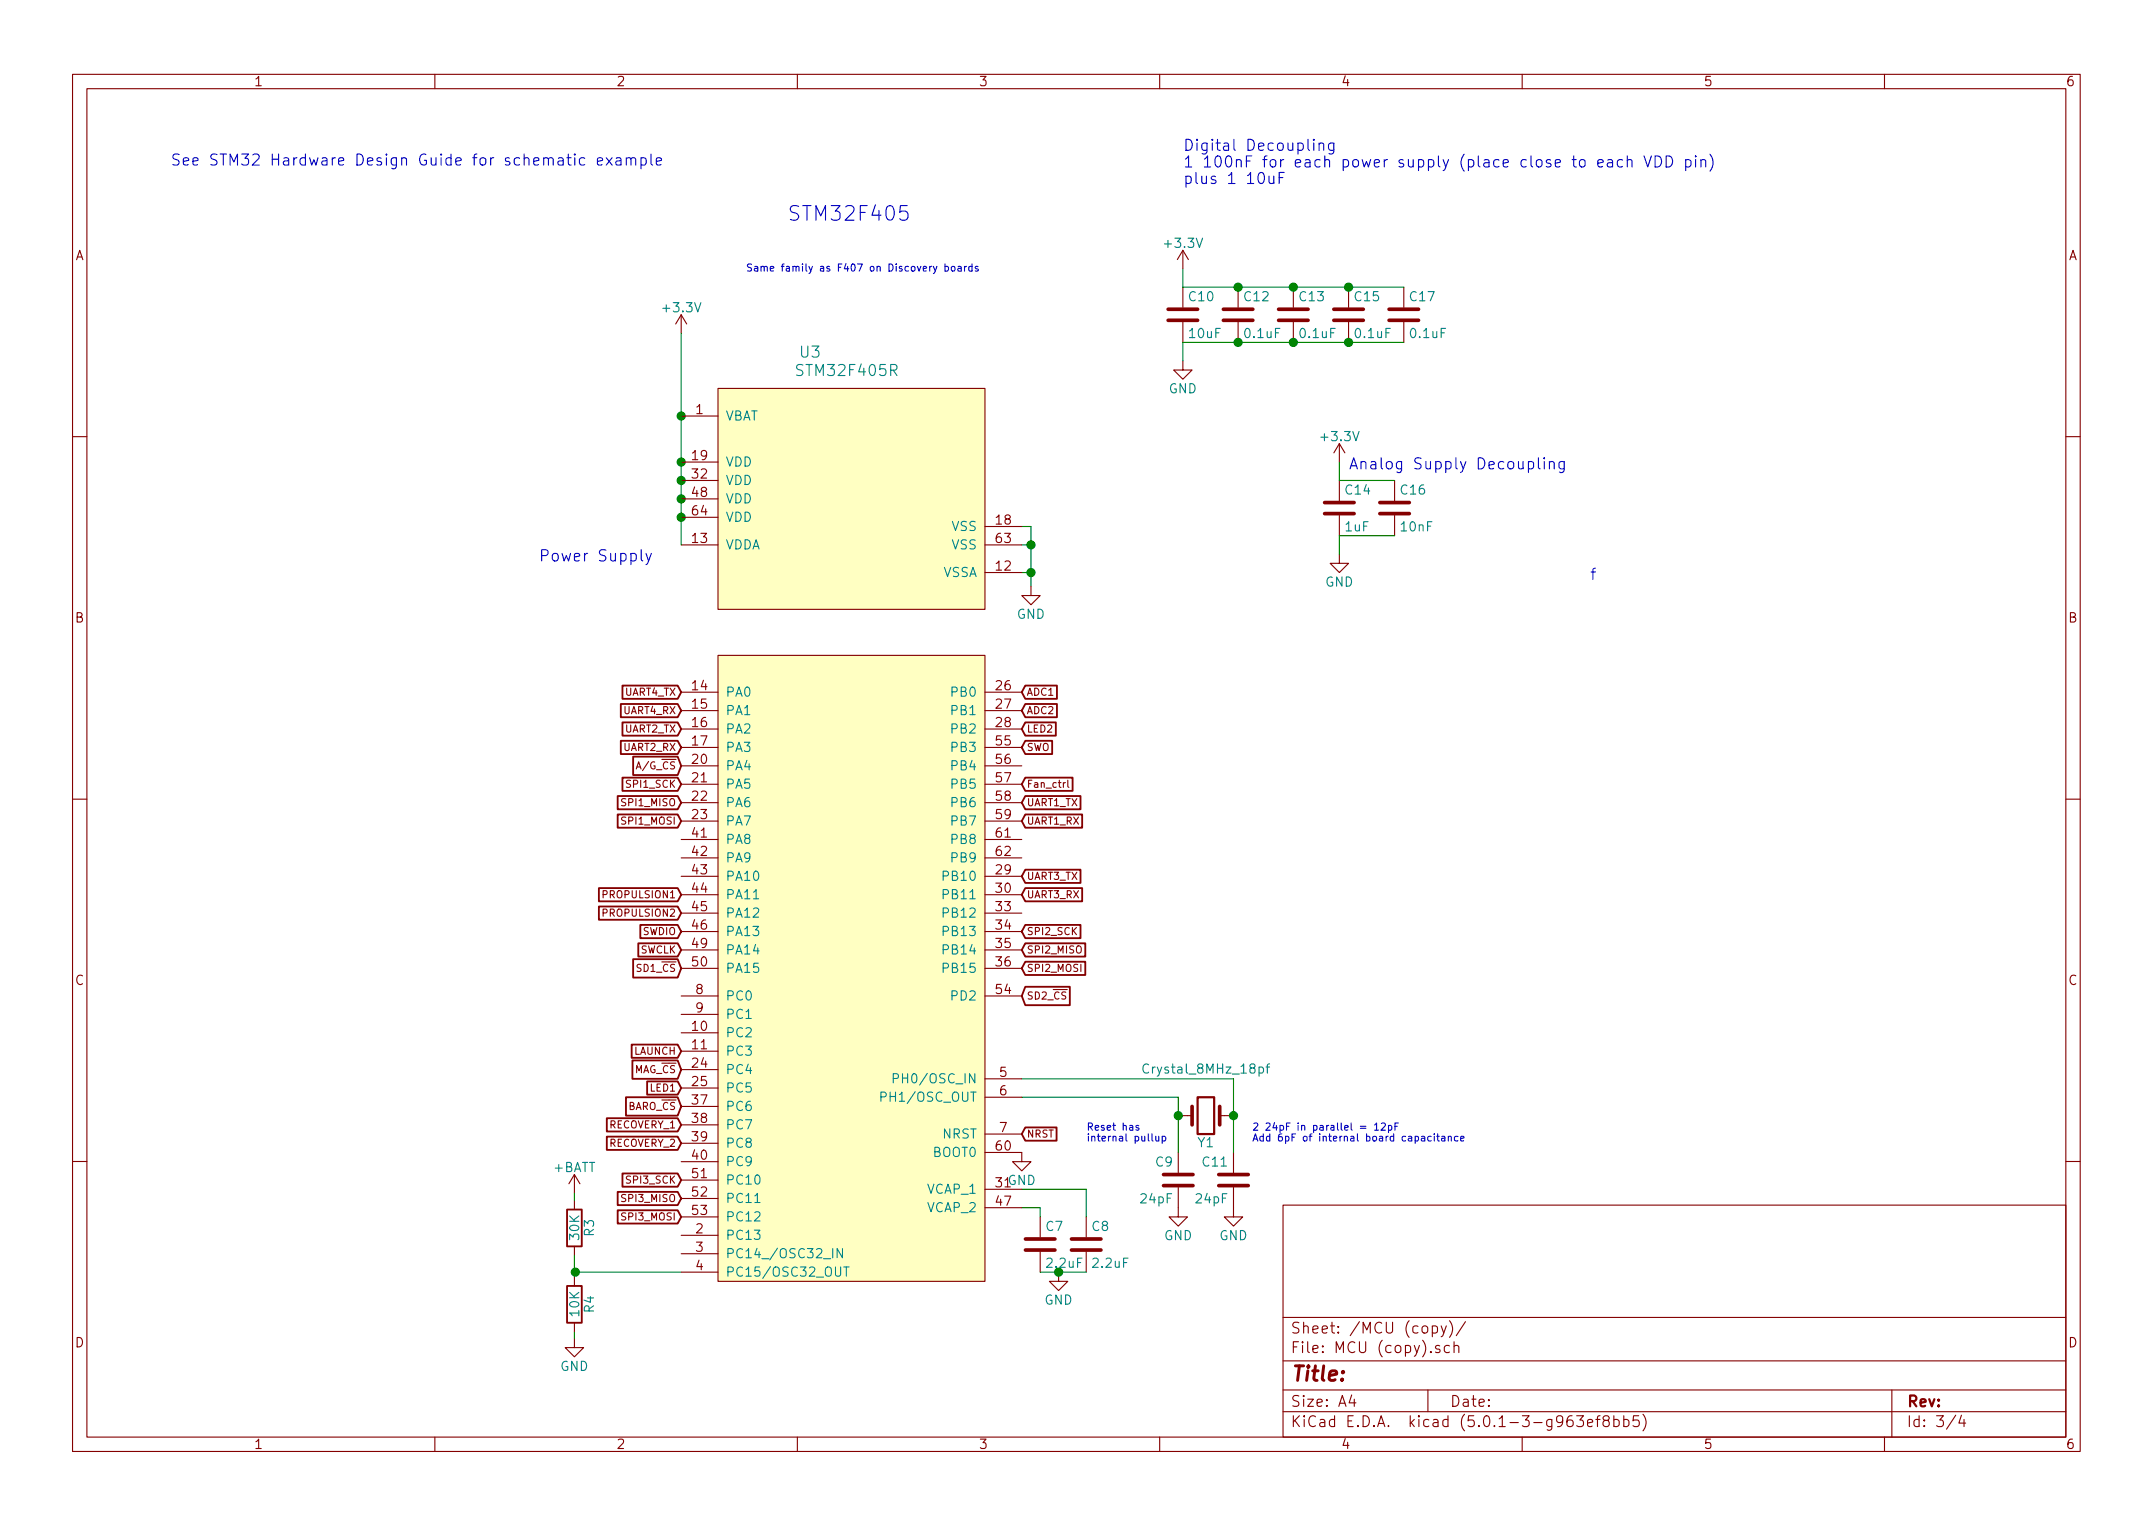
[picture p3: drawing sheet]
<svg xmlns="http://www.w3.org/2000/svg" width="297mm" height="210mm" viewBox="0 0 297 210" stroke-linecap="round" stroke-linejoin="round" font-family="sans-serif">
<g fill="none" stroke="#840000" stroke-width=".15">
<path d="M10 10.3h277v189.9h-277zM12 12.2h273v186.1h-273zM60 10.3v1.9M110 10.3v1.9M160 10.3v1.9M210 10.3v1.9M260 10.3v1.9M163.2 34.5v2.6M163.2 39.6v2.8M163.2 34.5l-.8 1.3M163.2 34.5l.8 1.3M170.8 39.6v2.8"/>
<path d="M178.4 39.6v2.8M186.1 39.6v2.8M193.7 39.6v2.8M94 43.4l-.8 1.3M94 43.4v2.6M94 43.4l.7 1.3M94 57.4h5.1M99.1 53.6h36.8v30.5h-36.8zM163.2 49.8v1.2h1.3l-1.3 1.3-1.3-1.3h1.3M163.2 44.4v2.8M170.8 44.4v2.8M178.4 44.4v2.8"/>
<path d="M186.1 44.4v2.8M193.7 44.4v2.8M10 60.2h2M94 75.2h5.1M94 63.7h5.1M94 66.3h5.1M94 68.8h5.1M94 71.4h5.1M135.9 79h5.1M135.9 75.2h5.1M135.9 72.6h5.1M184.8 76.4v1.3h1.3l-1.3 1.3-1.3-1.3h1.3"/>
<path d="M184.8 61.2v2.5M184.8 66.3v2.8M184.8 71.1v2.8M184.8 61.2l-.8 1.3M184.8 61.2l.7 1.3M192.4 66.3v2.8M192.4 71.1v2.8M285 60.2h2M94 95.5h5.1M94 98h5.1M99.1 90.4h36.8v86.4h-36.8zM135.9 95.5h5.1"/>
<path d="M135.9 98h5.1M142.2 80.9v1.3h1.3l-1.3 1.2-1.2-1.2h1.2M10 110.3h2M94 100.6h5.1M94 103.1h5.1M94 105.7h5.1M94 108.2h5.1M94 110.7h5.1M94 113.3h5.1M94 115.8h5.1M94 118.4h5.1M135.9 100.6h5.1"/>
<path d="M135.9 103.1h5.1M135.9 105.7h5.1M135.9 108.2h5.1M135.9 110.7h5.1M135.9 113.3h5.1M135.9 115.8h5.1M135.9 118.4h5.1M147 108l-.3 .2M147.3 107.6v.9l.2 .1M285 110.3h2M94 120.9h5.1M94 123.4h5.1"/>
<path d="M94 126h5.1M94 128.5h5.1M94 131.1h5.1M94 133.6h5.1M94 137.4h5.1M94 139.9h5.1M135.9 120.9h5.1M135.9 123.4h5.1M135.9 126h5.1M135.9 128.5h5.1M135.9 131.1h5.1M135.9 133.6h5.1"/>
<path d="M135.9 137.4h5.1M94 142.5h5.1M94 145h5.1M94 147.6h5.1M94 150.1h5.1M94 152.6h5.1M94 155.2h5.1M94 157.7h5.1M135.9 159h5.1v1.3h1.2l-1.2 1.2-1.3-1.2h1.3M135.9 148.8h5.1M135.9 151.4h5.1M135.9 156.5h5.1"/>
<path d="M162.6 153.9h1.9M162.6 159v2.8M168.3 153.9h1.9M170.2 159v2.8M10 160.2h2M79.2 162v2.6M79.2 165.6v1.3M79.2 172v1.2M79.2 176.1v1.3M79.2 162l-.7 1.3M79.2 162l.8 1.3M94 170.4h5.1"/>
<path d="M94 173h5.1M94 175.5h5.1M94 160.3h5.1M94 162.8h5.1M94 165.3h5.1M94 167.9h5.1M135.9 164.1h5.1M135.9 166.6h5.1M143.5 167.9v2.8M143.5 172.7v2.8M146 175.5v1.3h1.3l-1.3 1.2-1.2-1.2h1.2M149.9 167.9v2.8"/>
<path d="M149.9 172.7v2.8M162.6 163.8v4.1h-1.3l1.3 1.3 1.2-1.3h-1.2M170.2 163.8v4.1h-1.3l1.3 1.3 1.2-1.3h-1.2M177 166.3h108v32h-108zM285 160.2h2M60 198.3v1.9M79.2 184.7v1.2h1.3l-1.3 1.3-1.2-1.3h1.2M79.2 182.5v1.3M110 198.3v1.9M160 198.3v1.9M177 194.8h108M177 191.8h108"/>
<path d="M177 187.8h108M177 181.8h108M186.5 192.5l-.4 1h1M186.8 193v1M197 191.8v3M197.6 183a.53 .53 0 0 1 .7 .1v.7a.53 .53 0 0 1-.7 0M198.6 185.7a.37 .37 0 0 0-.6 .1v.1a.54 .54 0 0 0 .6 .3v.3l-.1 .1-.5-.1M198.8 182.9l.4 1M199.5 182.9l-.4 1.4-.3 .1M200 185.7a.48 .48 0 0 0-.7 0v.2v.6a.48 .48 0 0 0 .7 0M200 182.2a1.71 1.71 0 0 1 0 2.3M200.6 185.7a.41 .41 0 0 1 .7 .1v.8"/>
<path d="M200.6 185.1v1.5M202.2 182.3l-1.3 2M210 198.3v1.9M217.5 195.3h1l-.5 .6a.39 .39 0 0 1 .5 .3v.3l-.2 .2-.5 .1-.3-.1M219 196.3l.7-.1v-.3l-.4-.1-.3 .2 .1 .7 .2 .1 .4-.1M220.2 195.8h.6M220.8 195.3l-.4 .1v.1v1.3M221.5 196l-.3-.2v-.2a.48 .48 0 0 1 .7-.2l.1 .2-.1 .3-.6 .1a.48 .48 0 0 0-.1 .7 .51 .51 0 0 0 .7 0 .48 .48 0 0 0-.2-.7M222.7 195.9a.48 .48 0 0 1 .7 .2v.4a.48 .48 0 0 1-.7 .2M222.7 195.3v1.5M224 195.9l.5-.1 .2 .3v.6l-.2 .1-.5-.1M224 195.3v1.5"/>
<path d="M226.1 195.3h-.7l-.1 .7a.65 .65 0 0 1 .7 0 .61 .61 0 0 1 .1 .7h-.1a.61 .61 0 0 1-.7 0M226.7 195.1a1.71 1.71 0 0 1 0 2.3M260 198.3v1.9M261 191.8v6.5M269.8 195.2l-1.2 2M270.6 195.2l-.3 1.1h.9M271 195.8v1"/>
</g>
<g fill="none" stroke="#840000" stroke-width=".51">
<path d="M161.2 44.2h4M161.2 42.7h4M168.8 44.2h4M168.8 42.7h4M176.4 44.2h4.1M176.4 42.7h4.1M184 44.2h4.1M184 42.7h4.1M191.6 44.2h4.1M191.6 42.7h4.1M182.8 70.9h4M182.8 69.3h4"/>
<path d="M190.4 70.9h4M190.4 69.3h4M164.5 152.6v2.6M168.3 152.6v2.6M141.5 172.5h4M141.5 170.9h4M147.8 172.5h4.1M147.8 170.9h4.1M160.5 163.6h4.1M160.5 162h4.1M168.1 163.6h4.1M168.1 162h4.1"/>
</g>
<path d="M165.2 151.4h2.3v5.1h-2.3z" fill="none" stroke="#840000" stroke-width=".3"/>
<path d="M104 124h.7M121.5 151.3h.6a.34 .34 0 0 0 .2-.4 .34 .34 0 0 0-.3-.2h-.5v1.2M123.2 148.8l.7-.1 .1-.1-.1-.3-.2-.2h-.5v1.3M158.5 146.9a.51 .51 0 0 0-.7 0 .51 .51 0 0 0-.1 .6 .46 .46 0 0 0 .2 .5 .46 .46 0 0 0 .6-.1M174.7 147.2h.5M175.2 146.8l-.3 .2v1.1M104.1 165.9h.8M116.2 172.3v1.2l-.7-1.2v1.2M116.4 174.8h.7M116.8 174.8v1.3" fill="none" stroke="#008484" stroke-width=".15"/>
<g fill="none" stroke="#0000c2" stroke-width=".15">
<path d="M181.3 19.2l-.1 .1h.1v-.1v.1M181.3 19.7v1M182 19.9a.38 .38 0 0 1 .6 0v.8M182 19.7v1M184 19.7v1.2a.42 .42 0 0 1-.6 .3M184 19.8a.48 .48 0 0 0-.7 .2l.1 .6a.48 .48 0 0 0 .6 .1M80.7 21.8a.48 .48 0 0 0-.8 .2l.1 .6a.48 .48 0 0 0 .7 .1M82.4 22.3l.7-.2v-.3h-.5l-.2 .2 .1 .7 .1 .1 .5-.1M83.6 21.8l.9 1M84.5 21.8l-.9 1M85 21.8h.2h.4l.1 1M85.7 22.1l-.5 .1a.31 .31 0 0 0-.3 .3 .31 .31 0 0 0 .3 .3l.5-.1"/>
<path d="M86.4 21.9a.38 .38 0 0 1 .6 .1v.8M86.4 21.8v1M87 22l.3-.2h.3l.1 1M88.4 21.8h.5l.3 .2v.5l-.2 .2-.1 .1-.5-.1M88.4 21.8v1.5M89.8 21.3v1.2l.2 .3M90.6 22.3l.7-.2-.1-.3h-.4l-.2 .2v.7l.2 .1 .4-.1M125.2 28.4h-1l-.1 .9 .3-.2h.5l.2 .1 .2 .3v.5l-.1 .2-.3 .2h-.5l-.3-.2M129.3 36.7l-.4 .9-.1 .1M130.4 36.8l.3-.1 .2 .2-.1 .5h-.4M130.4 36.4v1M131.3 36.8l.1-.1 .3 .1v.6h-.3l-.1-.1z"/>
<path d="M132.2 36.8h.4v.6M132.6 37l-.5 .2 .2 .2h.3M133.1 36.7v.7M133.3 36.7l-.2 .2M134.1 36.8l-.3-.1-.1 .2v.5h.4M134.1 36.4v1M134.9 36.8l-.2-.1-.2 .2 .1 .1 .3 .1v.3h-.4M175.1 24.3v.8a.37 .37 0 0 0 .3 .2 .37 .37 0 0 0 .3-.1M175.7 24.3v1M176.5 24.5h.5M177.2 23.8h-.7v1.5M221.8 22.1l.2-.1 .4 .1 .1 .9"/>
<path d="M222.5 22.4h-.5a.3 .3 0 0 0-.3 .3 .3 .3 0 0 0 .3 .3h.5M223.9 22.1l-.5-.1-.3 .3v.4l.2 .3h.1h.5M224.5 22.1a.41 .41 0 0 1 .7 .1v.8M224.5 21.5v1.5M226.8 21.5l.5 1.5 .5-1.5M228.3 21.5a.77 .77 0 0 1 .9 .8 .77 .77 0 0 1-.9 .7zM229.9 21.5a.77 .77 0 0 1 .9 .8 .77 .77 0 0 1-.9 .7zM232.6 22.1a.48 .48 0 0 1 .7 .2l-.1 .6a.48 .48 0 0 1-.6 .1M232.6 22v1.5M233.9 21.5v.1h.1l-.1-.1v.1M233.9 22v1M234.7 22.1a.41 .41 0 0 1 .6 .1v.8"/>
<path d="M234.7 22v1M235.9 21.3a1.78 1.78 0 0 1 0 2.3M74.7 76.7h.6a.43 .43 0 0 0 .3-.5 .43 .43 0 0 0-.3-.4h-.6v1.6M210.9 63.7a.53 .53 0 0 1 .6 .1v.7a.48 .48 0 0 1-.6 .1M212.2 63.2v1.3l.3 .2M213.1 63.2h-.1l.1 .1v-.1v.1M213.1 63.7v1M213.8 63.8a.41 .41 0 0 1 .6 .1v.8M213.8 63.7v1M215.8 63.7v1.2a.42 .42 0 0 1-.7 .2M215.8 63.7a.53 .53 0 0 0-.7 .1v.7a.48 .48 0 0 0 .7 .1M157.1 155.3h-.2l-.2 .1 .1 .1 .3 .1v.3h-.4"/>
<path d="M158.9 156.4v.9l.2 .1M159.5 156.8v.6h.2l.2-.1M159.9 156.8v.6M160.4 156.8h.2l.2 .1-.1 .5h-.3M160.4 156.8v1M189.6 155.2l.3-.3v1M189.6 155.9h.6M190.6 155l.4-.1 .1 .3-.6 .7h.6M191.6 155.3h.2l.2 .1-.1 .5h-.3M191.6 155.3v1M192.5 155.4h.3M192.9 154.9h-.4v1"/>
<path d="M196.1 156.8h.4l.1 .6M196.6 157l-.5 .2 .1 .2h.4M197.5 156.8h-.3l-.2 .1 .1 .5h.4M197.9 156.4v.1M197.9 156.8v.6M198.2 156.8h.4M198.3 156.4v.9l.3 .1M198.9 156.8h.4v.6M199.3 157h-.3l-.1 .2 .1 .2h.3M199.8 156.8h.4v.6M199.8 156.8v.6M201.1 156.8h-.2l-.2 .1 .1 .5h.3"/>
<path d="M201.5 157.1l.5-.1-.1-.2h-.2l-.2 .1v.5h.4"/>
</g>
<g fill="none" stroke="#840000" stroke-width=".25">
<path d="M85.6 97.1h7.9l.5 .9-.5 1h-7.9zM85.9 94.6h7.6l.5 .9-.5 .9h-7.6zM85.9 99.7h7.6l.5 .9-.5 .9h-7.6zM141.5 99.7h4.2v1.8h-4.2l-.5-.9zM141.5 94.6h4.3v1.8h-4.3l-.5-.9zM141.5 97.1h4.3v1.9h-4.3l-.5-1zM85.2 109.8h8.3l.5 .9-.5 1h-8.3zM85.2 112.4h8.3l.5 .9-.5 .9h-8.3zM85.6 102.2h7.9l.5 .9-.5 .9h-7.9zM85.9 107.3h7.6l.5 .9-.5 .9h-7.6zM87.4 104.4h6.1l.5 1.3-.5 1.2h-6.1zM141.5 109.8h7.6v1.9h-7.6l-.5-1z"/>
<path d="M141.5 112.4h7.8v1.8h-7.8l-.5-.9zM141.5 102.2h3.7v1.8h-3.7l-.5-.9zM141.5 120h7.6v1.8h-7.6l-.5-.9zM141.5 107.3h6.5v1.8h-6.5l-.5-.9zM82.6 122.5h10.9l.5 .9-.5 1h-10.9zM82.6 125.1h10.9l.5 .9-.5 .9h-10.9zM87.4 132.3h6.1l.5 1.3-.5 1.3h-6.1zM88.1 130.1h5.4l.5 1-.5 .9h-5.4zM88.3 127.6h5.2l.5 .9-.5 .9h-5.2zM141.5 130.1h8.2v1.9h-8.2l-.5-.9zM141.5 132.7h8.2v1.8h-8.2l-.5-.9zM141.5 136.1h6.1v2.6h-6.1l-.5-1.3z"/>
<path d="M141.5 127.6h7.6v1.8h-7.6l-.5-.9zM141.5 122.5h7.8v1.9h-7.8l-.5-1zM83.7 154.3h9.8l.5 .9-.5 .9h-9.8zM83.7 156.8h9.8l.5 .9-.5 .9h-9.8zM86.4 151.4h7.1l.5 1.2-.5 1.3h-7.1zM87.1 144.1h6.4l.5 .9-.5 .9h-6.4zM87.2 146.3h6.3l.5 1.3-.5 1.2h-6.3zM89.3 149.2h4.2l.5 .9-.5 .9h-4.2zM141.5 155.5h4.3v1.9h-4.3l-.5-.9zM78.2 177.4h2.1v5.1h-2.1zM78.2 166.9h2.1v5.1h-2.1zM85.2 164.4h8.3l.5 .9-.5 1h-8.3z"/>
<path d="M85.2 167h8.3l.5 .9-.5 .9h-8.3zM85.9 161.9h7.6l.5 .9-.5 .9h-7.6z"/>
</g>
<g fill="#008400" stroke="#008400" stroke-width=".25">
<circle cx="170.2" cy="153.9" r=".51"/>
<circle cx="162.6" cy="153.9" r=".51"/>
<circle cx="186.1" cy="47.2" r=".51"/>
<circle cx="178.4" cy="47.2" r=".51"/>
<circle cx="170.8" cy="47.2" r=".51"/>
<circle cx="170.8" cy="39.6" r=".51"/>
<circle cx="178.4" cy="39.6" r=".51"/>
<circle cx="186.1" cy="39.6" r=".51"/>
<circle cx="146.1" cy="175.5" r=".51"/>
<circle cx="142.2" cy="79" r=".51"/>
<circle cx="142.2" cy="75.2" r=".51"/>
<circle cx="94" cy="57.4" r=".51"/>
<circle cx="94" cy="63.7" r=".51"/>
<circle cx="94" cy="66.3" r=".51"/>
<circle cx="94" cy="68.8" r=".51"/>
<circle cx="94" cy="71.4" r=".51"/>
<circle cx="79.4" cy="175.5" r=".51"/>
</g>
<g fill="none" stroke="#008400" stroke-width=".15">
<path d="M163.2 37.1v2.5h30.5M94 46v29.2M193.7 47.2h-30.5v2.6M141 72.6h1.2v8.3M141 75.2h1.2M141 79h1.2M184.8 63.7v2.6h7.6M192.4 73.9h-7.6v2.5M141 151.4h21.6v7.6M141 148.8h29.2v10.2M79.2 164.6v1M79.2 173.2v2.2h.2v.1"/>
<path d="M94 175.5h-14.8v.6M141 166.6h2.5v1.3M141 164.1h8.9v3.8M143.5 175.5h6.4M79.2 183.8v.9"/>
</g>
<g fill="#ffffc2" stroke="#ffffc2" stroke-width=".14">
<path d="M99.1 53.6h36.8v30.5h-36.8z"/>
<path d="M99.1 90.4h36.8v86.4h-36.8z"/>
</g>
<text font-size="2.8" fill="#0000c2" x="108.6" y="30.5">STM32F405</text>
<text font-size="2.8" fill="#840000" x="178" y="190.5">Title:</text>
<text font-size="2.2" fill="#0000c2" x="75.9" y="77.5">Power Supply</text>
<g font-size="2.1" fill="#0000c2">
<text x="23.5" y="22.9">See STM32 Hardware Design Guide for schematic example</text>
<text x="163.2" y="20.8">Digital Decoupling</text>
<text x="163.2" y="23.1">1 100nF for each power supply (place close to each VDD pin)</text>
<text x="163.2" y="25.4">plus 1 10uF</text>
<text x="186.1" y="64.8">Analog Supply Decoupling</text>
<text x="219.6" y="80">f</text>
</g>
<g font-size="2.1" fill="#008484">
<text x="110.2" y="51.9">STM32F405R</text>
<text x="110.4" y="49.3">U3</text>
</g>
<g font-size="2.1" fill="#840000">
<text x="178" y="184">Sheet: /MCU (copy)/</text>
<text x="178" y="186.7">File: MCU (copy).sch</text>
<text x="178" y="196.9">KiCad E.D.A. kicad (5.0.1-3-g963ef8bb5)</text>
<text x="178" y="194.1">Size: A4</text>
<text x="200" y="194.1">Date:</text>
<text x="263" y="194.1">Rev:</text>
<text x="263" y="196.9">Id: 3/4</text>
</g>
<g font-size="1.8" fill="#840000">
<text x="35" y="11.9">1</text>
<text x="85" y="11.9">2</text>
<text x="135" y="11.9">3</text>
<text x="185" y="11.9">4</text>
<text x="235" y="11.9">5</text>
<text x="285" y="11.9">6</text>
<text x="10.4" y="35.9">A</text>
<text x="285.4" y="35.9">A</text>
<text x="96" y="57.1">1</text>
<text x="95.6" y="63.5">19</text>
<text x="95.6" y="66">32</text>
<text x="95.6" y="68.6">48</text>
<text x="95.6" y="71.1">64</text>
<text x="95.6" y="74.9">13</text>
<text x="137.5" y="72.4">18</text>
<text x="137.5" y="74.9">63</text>
<text x="137.5" y="78.7">12</text>
<text x="10.4" y="85.9">B</text>
<text x="285.4" y="85.9">B</text>
<text x="95.6" y="95.2">14</text>
<text x="137.5" y="95.2">26</text>
<text x="95.6" y="97.8">15</text>
<text x="95.6" y="100.3">16</text>
<text x="137.5" y="97.8">27</text>
<text x="137.5" y="100.3">28</text>
<text x="95.6" y="102.9">17</text>
<text x="95.6" y="105.4">20</text>
<text x="95.6" y="107.9">21</text>
<text x="137.5" y="102.9">55</text>
<text x="137.5" y="105.4">56</text>
<text x="137.5" y="107.9">57</text>
<text x="95.6" y="110.5">22</text>
<text x="95.6" y="113">23</text>
<text x="137.5" y="110.5">58</text>
<text x="137.5" y="113">59</text>
<text x="95.6" y="115.6">41</text>
<text x="95.6" y="118.1">42</text>
<text x="137.5" y="115.6">61</text>
<text x="137.5" y="118.1">62</text>
<text x="95.6" y="120.6">43</text>
<text x="95.6" y="123.2">44</text>
<text x="95.6" y="125.7">45</text>
<text x="137.5" y="120.6">29</text>
<text x="137.5" y="123.2">30</text>
<text x="137.5" y="125.7">33</text>
<text x="95.6" y="128.3">46</text>
<text x="95.6" y="130.8">49</text>
<text x="137.5" y="128.3">34</text>
<text x="137.5" y="130.8">35</text>
<text x="10.4" y="135.9">C</text>
<text x="95.6" y="133.3">50</text>
<text x="96" y="137.2">8</text>
<text x="137.5" y="133.3">36</text>
<text x="137.5" y="137.2">54</text>
<text x="285.4" y="135.9">C</text>
<text x="95.6" y="142.2">10</text>
<text x="96" y="139.7">9</text>
<text x="95.6" y="144.8">11</text>
<text x="95.6" y="147.3">24</text>
<text x="95.6" y="149.9">25</text>
<text x="137.9" y="148.6">5</text>
<text x="95.6" y="152.4">37</text>
<text x="95.6" y="154.9">38</text>
<text x="137.9" y="151.1">6</text>
<text x="95.6" y="157.5">39</text>
<text x="95.6" y="160">40</text>
<text x="137.5" y="158.7">60</text>
<text x="137.9" y="156.2">7</text>
<text x="95.6" y="162.6">51</text>
<text x="95.6" y="165.1">52</text>
<text x="95.6" y="167.6">53</text>
<text x="137.5" y="163.8">31GND</text>
<text x="137.5" y="166.4">47</text>
<text x="96" y="170.2">2</text>
<text x="96" y="172.7">3</text>
<text x="96" y="175.3">4</text>
<text x="10.4" y="185.9">D</text>
<text x="285.4" y="185.9">D</text>
<text x="35" y="199.9">1</text>
<text x="85" y="199.9">2</text>
<text x="135" y="199.9">3</text>
<text x="185" y="199.9">4</text>
<text x="235" y="199.9">5</text>
<text x="285" y="199.9">6</text>
</g>
<g font-size="1.8" fill="#008484">
<text x="160.9" y="34.2">+3.3V</text>
<text x="164.1" y="41.6">C10</text>
<text x="171.7" y="41.6">C12</text>
<text x="179.3" y="41.6">C13</text>
<text x="187" y="41.6">C15</text>
<text x="194.6" y="41.6">C17</text>
<text x="91.6" y="43.1">+3.3V</text>
<text x="164.2" y="46.7">10uF</text>
<text x="171.8" y="46.7">0.1uF</text>
<text x="179.5" y="46.7">0.1uF</text>
<text x="187.1" y="46.7">0.1uF</text>
<text x="194.7" y="46.7">0.1uF</text>
<text x="100.1" y="58">VBAT</text>
<text x="161.2" y="54.3">GND</text>
<text x="100.1" y="64.4">VDD</text>
<text x="182.4" y="60.9">+3.3V</text>
<text x="100.1" y="66.9">VDD</text>
<text x="100.1" y="69.5">VDD</text>
<text x="185.7" y="68.2">C14</text>
<text x="193.3" y="68.2">C16</text>
<text x="100.1" y="75.8">VDDA</text>
<text x="100.1" y="72">VDD</text>
<text x="131.3" y="73.3">VSS</text>
<text x="131.3" y="75.8">VSS</text>
<text x="185.6" y="73.3">1uF</text>
<text x="193.4" y="73.3">10nF</text>
<text x="130" y="79.6">VSSA</text>
<text x="182.8" y="80.9">GND</text>
<text x="140.3" y="85.4">GND</text>
<text x="100.1" y="96.1">PA0</text>
<text x="100.1" y="98.7">PA1</text>
<text x="100.1" y="101.2">PA2</text>
<text x="131.4" y="96.1">PB0</text>
<text x="131.4" y="98.7">PB1</text>
<text x="131.4" y="101.2">PB2</text>
<text x="100.1" y="103.8">PA3</text>
<text x="100.1" y="106.3">PA4</text>
<text x="131.4" y="103.8">PB3</text>
<text x="131.4" y="106.3">PB4</text>
<text x="100.1" y="108.8">PA5</text>
<text x="100.1" y="111.4">PA6</text>
<text x="100.1" y="113.9">PA7</text>
<text x="131.4" y="108.8">PB5</text>
<text x="131.4" y="111.4">PB6</text>
<text x="131.4" y="113.9">PB7</text>
<text x="100.1" y="116.5">PA8</text>
<text x="100.1" y="119">PA9</text>
<text x="131.4" y="116.5">PB8</text>
<text x="131.4" y="119">PB9</text>
<text x="100.1" y="121.5">PA10</text>
<text x="100.1" y="124.1">PA11</text>
<text x="130.5" y="121.5">PB10</text>
<text x="130.5" y="124.1">PB11</text>
<text x="100.1" y="126.6">PA12</text>
<text x="100.1" y="129.2">PA13</text>
<text x="100.1" y="131.7">PA14</text>
<text x="130.5" y="126.6">PB12</text>
<text x="130.5" y="129.2">PB13</text>
<text x="130.5" y="131.7">PB14</text>
<text x="100.1" y="134.2">PA15</text>
<text x="130.5" y="134.2">PB15</text>
<text x="100.1" y="143.1">PC2</text>
<text x="100.1" y="138">PC0</text>
<text x="100.1" y="140.6">PC1</text>
<text x="131.4" y="138">PD2</text>
<text x="100.1" y="145.7">PC3</text>
<text x="100.1" y="148.2">PC4</text>
<text x="124.4" y="149.5">PH0/OSC_IN</text>
<text x="158.3" y="148.1">Crystal_8MHz_18pf</text>
<text x="100.1" y="150.7">PC5</text>
<text x="100.1" y="153.3">PC6</text>
<text x="100.1" y="155.8">PC7</text>
<text x="122.4" y="152">PH1/OSC_OUT</text>
<text x="76.4" y="161.7">+BATT</text>
<text x="100.1" y="158.4">PC8</text>
<text x="100.1" y="160.9">PC9</text>
<text x="128.8" y="159.6">BOOT0</text>
<text x="130" y="157.1">NRST</text>
<text x="159.5" y="161">C9</text>
<text x="165.3" y="158.3">Y1</text>
<text x="166" y="161">C11</text>
<text x="100.1" y="163.4">PC10</text>
<text x="100.1" y="166">PC11</text>
<text x="128" y="164.7">VCAP_1</text>
<text x="128" y="167.3">VCAP_2</text>
<text x="157.5" y="166">24pF</text>
<text x="165.1" y="166">24pF</text>
<text x="79.9" y="171" transform="rotate(-90 79.9 171)">30K</text>
<text x="82" y="170.5" transform="rotate(-90 82 170.5)">R3</text>
<text x="100.1" y="171.1">PC13</text>
<text x="100.1" y="173.6">PC14_/OSC32_IN</text>
<text x="100.1" y="168.5">PC12</text>
<text x="144.3" y="169.8">C7</text>
<text x="150.7" y="169.8">C8</text>
<text x="160.6" y="171.1">GND</text>
<text x="168.2" y="171.1">GND</text>
<text x="100.1" y="176.1">PC15/OSC32_OUT</text>
<text x="144.5" y="174.9">2.2uF</text>
<text x="150.9" y="174.9">2.2uF</text>
<text x="79.9" y="181.6" transform="rotate(-90 79.9 181.6)">10K</text>
<text x="82" y="181.1" transform="rotate(-90 82 181.1)">R4</text>
<text x="144.1" y="180">GND</text>
<text x="77.3" y="189.1">GND</text>
</g>
<g font-size="1.4" fill="#0000c2">
<text x="102.9" y="37.5">Same family as F407 on Discovery boards</text>
<text x="149.9" y="156">Reset has</text>
<text x="172.7" y="156">2 24pF in parallel = 12pF</text>
<text x="149.9" y="157.5">internal pullup</text>
<text x="172.7" y="157.5">Add 6pF of internal board capacitance</text>
</g>
<g font-size="1.4" fill="#840000">
<text x="86.2" y="96">UART4_TX</text>
<text x="141.6" y="96">ADC1</text>
<text x="86.1" y="98.5">UART4_RX</text>
<text x="86.2" y="101.1">UART2_TX</text>
<text x="141.6" y="101.1">LED2</text>
<text x="141.6" y="98.5">ADC2</text>
<text x="86.1" y="103.6">UART2_RX</text>
<text x="88.2" y="106.1">A/G_CS</text>
<text x="141.6" y="103.6">SWO</text>
<text x="86.1" y="111.2">SPI1_MISO</text>
<text x="86.1" y="113.8">SPI1_MOSI</text>
<text x="86.7" y="108.7">SPI1_SCK</text>
<text x="141.6" y="111.2">UART1_TX</text>
<text x="141.6" y="113.8">UART1_RX</text>
<text x="141.6" y="108.7">Fan_ctrl</text>
<text x="83.5" y="123.9">PROPULSION1</text>
<text x="141.6" y="121.4">UART3_TX</text>
<text x="141.6" y="123.9">UART3_RX</text>
<text x="83.5" y="126.5">PROPULSION2</text>
<text x="88.3" y="131.5">SWCLK</text>
<text x="88.7" y="129">SWDIO</text>
<text x="141.6" y="131.5">SPI2_MISO</text>
<text x="141.6" y="129">SPI2_SCK</text>
<text x="88" y="134.1">SD1_CS</text>
<text x="141.6" y="134.1">SPI2_MOSI</text>
<text x="141.6" y="137.9">SD2_CS</text>
<text x="87.5" y="148.1">MAG_CS</text>
<text x="87.5" y="145.5">LAUNCH</text>
<text x="84.1" y="155.7">RECOVERY_1</text>
<text x="86.6" y="153.1">BARO_CS</text>
<text x="89.8" y="150.6">LED1</text>
<text x="84.1" y="158.2">RECOVERY_2</text>
<text x="141.6" y="156.9">NRST</text>
<text x="86.1" y="165.8">SPI3_MISO</text>
<text x="86.7" y="163.3">SPI3_SCK</text>
<text x="86.1" y="168.4">SPI3_MOSI</text>
</g>
</svg>
